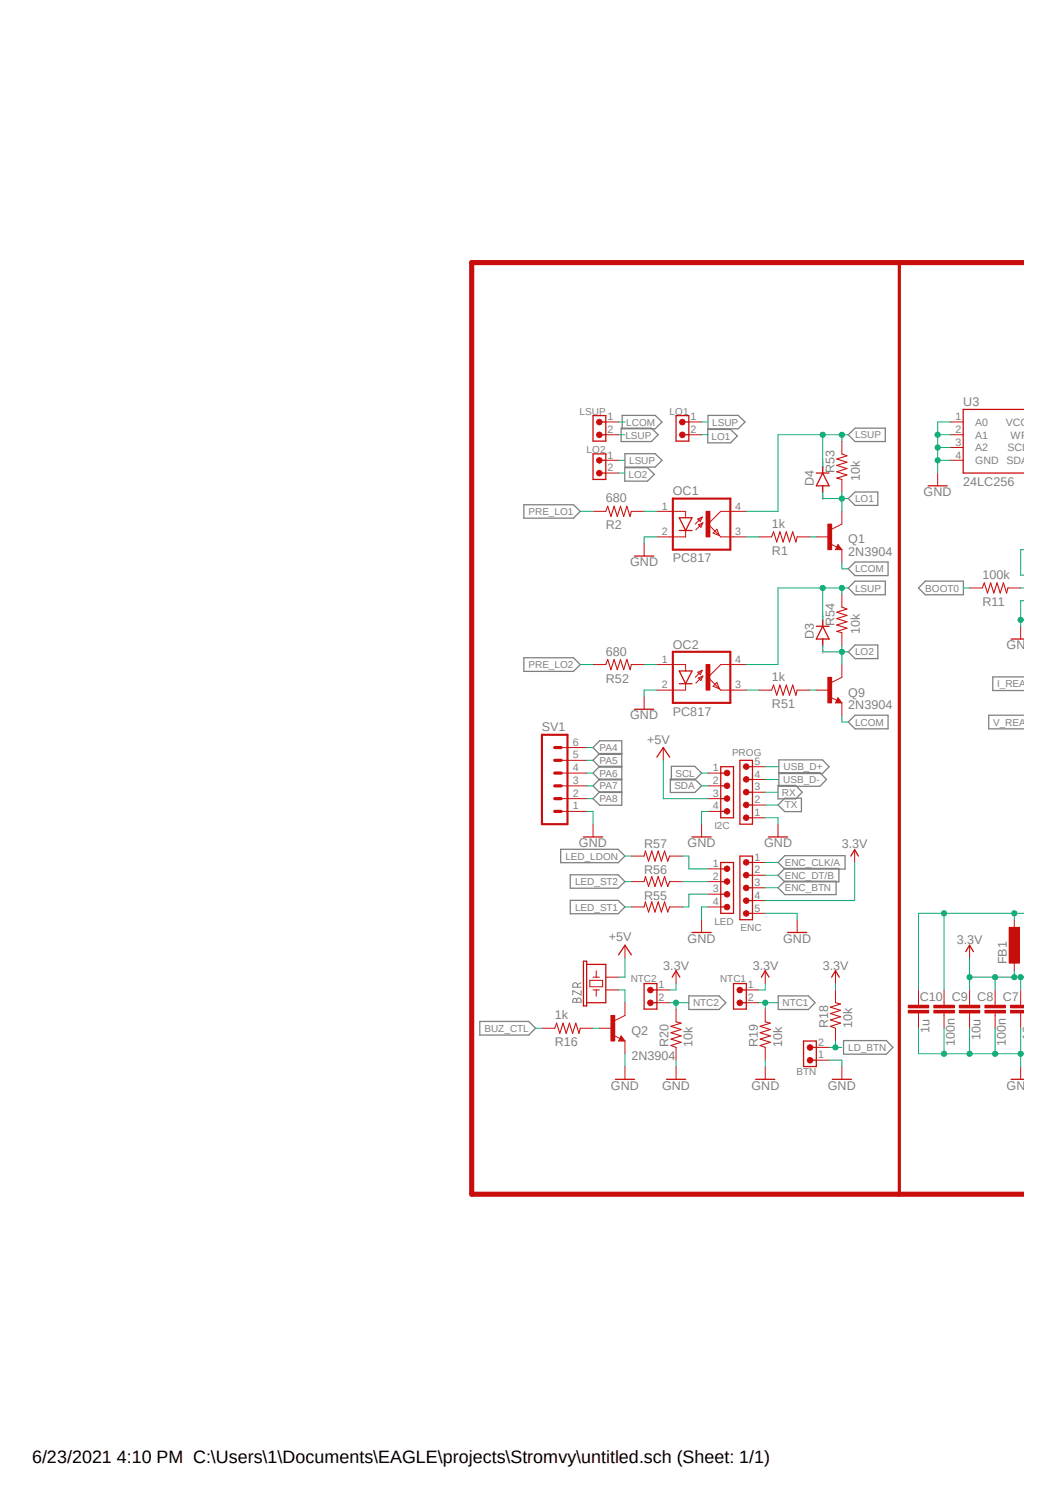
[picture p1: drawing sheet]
<svg xmlns="http://www.w3.org/2000/svg" width="210mm" height="297mm" viewBox="0 0 210 297" stroke-linecap="round" stroke-linejoin="round" font-family="sans-serif">
<path d="M93.3 51.7l110.2 49.2M203.5 188.9l-110.2 49.2" fill="none" stroke="#fff" stroke-width=".2"/>
<path d="M114.1 198.6a.38 .38 0 0 1 .6 .4 .44 .44 0 0 1 .3-.5 .44 .44 0 0 1 .5 .2l.1 .7h-1.7v-.4zM114.7 199v.4M114.9 196.4v-.4a.47 .47 0 0 0-.5-.5 .47 .47 0 0 0-.5 .5v.4h1.7M115.6 197.1v.9l-1.7-.9v.9M115.6 195.5l-.7 .4" fill="none" stroke="#808080" stroke-width=".2"/>
<g fill="none" stroke="#808080" stroke-width=".25">
<path d="M123.5 85.2h6l1.4 1.3-1.4 1.3h-6zM123.7 82.6h6.6l1.4 1.3-1.4 1.4h-6.6zM124.2 93h4.6l1.3 1.4-1.3 1.3h-4.6zM124.3 90.3h6l1.4 1.3-1.4 1.3h-6zM140.8 85.4h4.5l1.3 1.3-1.3 1.4h-4.5zM140.8 82.6h6l1.4 1.3-1.4 1.4h-6zM168.7 99.2l1.4-1.3h4.5v2.6h-4.5zM168.7 86.5l1.4-1.3h6v2.6h-6zM104.2 100.4h9.8l1.4 1.3-1.4 1.4h-9.8zM168.7 117l1.4-1.4h6v2.7h-6zM168.7 113.2l1.4-1.4h6.5v2.7h-6.5zM184 115.6h7.6v2.7h-7.6l-1.3-1.3z"/>
<path d="M104.2 130.9h9.8l1.4 1.3-1.4 1.4h-9.8zM168.7 129.7l1.4-1.4h4.5v2.7h-4.5zM203.5 134.7h-6.1v2.7h6.1M123.7 152.4h-4.4l-1.4 1.4 1.4 1.4h4.4M123.7 155h-4.4l-1.4 1.3 1.4 1.3h4.4M123.7 150.1h-4.4l-1.4-1.4 1.4-1.3h4.4v12.8h-4.4l-1.4-1.3 1.4-1.4h4.4M123.7 149.9h-4.4l-1.4 1.4 1.4 1.3h4.4M133.3 155h4.9l1.3 1.3-1.3 1.3h-4.9zM133.5 152.4h4.7l1.3 1.4-1.3 1.4h-4.7zM154.7 156.3h3.5l1.4 1.3-1.4 1.3h-3.5zM154.9 153.7h8.2l1.3 1.4-1.3 1.3h-8.2v-5.2h8.7l1.3 1.3-1.3 1.4h-8.7M156.1 158.8h3.3v2.7h-3.3l-1.4-1.4z"/>
<path d="M168.7 143.6l1.4-1.3h6.5v2.7h-6.5zM203.5 142.3h-6.9v2.7h6.9M111.5 169h11.4l1.4 1.3-1.4 1.3h-11.4zM113.4 174h9.5l1.4 1.4-1.4 1.3h-9.5zM113.4 179.1h9.5l1.4 1.3-1.4 1.4h-9.5zM154.7 174.1l1.4-1.3h10.7v2.6h-10.7zM154.7 176.6l1.4-1.3h10.2v2.7h-10.2zM156.1 170.2h12v2.7h-12l-1.4-1.3zM137 198.1h6l1.4 1.4-1.4 1.3h-6zM154.8 198.1h6l1.3 1.4-1.3 1.3h-6zM95.4 203.2h9.8l1.3 1.4-1.3 1.3h-9.8zM167.8 207h8.5l1.3 1.4-1.3 1.3h-8.5z"/>
</g>
<path d="M203.5 52.2h-109.7v185.4h109.7" fill="none" stroke="#c90d0c" stroke-width="1"/>
<path d="M178.9 52.2v185.4" fill="none" stroke="#c90d0c" stroke-width=".64"/>
<path d="M165.2 108.2l1.3 .6M166.7 108.3l.7 1h-1.2zM167.4 104.3l-2 1" fill="none" stroke="#c90d0c" stroke-width=".2"/>
<path d="M166.7 108.8l.1 .3h-.4l.3-.5 .5 .6h-.8" fill="none" stroke="#c90d0c" stroke-width=".25"/>
<path d="M164.6 104.3h.8v5h-.8z" fill-rule="evenodd" fill="#c90d0c"/>
<g fill="none" stroke="#c90d0c" stroke-width=".2">
<path d="M186.5 94.1v2.5M189 91.6h2.6M189 89h2.6M189 83.9h2.6M189 86.5h2.6M162.3 106.8h2.6M164.6 104.3h.8v5h-.8zM167.4 101.7v2.6M167.4 109.3v2.6M117.3 195h2.5v1.3h-2.5zM117.9 196.9h1.3M117.9 194.4h1.3"/>
<path d="M118.6 193.1v1.3M118.6 196.9v1.3M120.5 196.9h2.5M120.5 194.4h2.5M203 199.5v.5M203 201.5v.5"/>
</g>
<path d="M184.6 96.6h3.8M203.5 81.4h-11.9v12.7h11.9M116 191.2h.7v8.9h-.7zM116.7 191.9h3.8v7.6h-3.8" fill="none" stroke="#c90d0c" stroke-width=".25"/>
<path d="M201 201h2.5v.5h-2.5z" fill-rule="evenodd" fill="#c90d0c"/>
<path d="M203.5 201h-2.5v.5h2.5" fill="none" stroke="#c90d0c" stroke-width=".2"/>
<path d="M201 200h2.5v.5h-2.5z" fill-rule="evenodd" fill="#c90d0c"/>
<path d="M197.9 199.5v.5M203 196.9v2.6M203.5 200h-2.5v.5h2.5M197.9 201.5v.5M203 202v2.6" fill="none" stroke="#c90d0c" stroke-width=".2"/>
<path d="M195.9 201h4v.5h-4z" fill-rule="evenodd" fill="#c90d0c"/>
<path d="M195.9 201h4v.5h-4z" fill="none" stroke="#c90d0c" stroke-width=".2"/>
<path d="M195.9 200h4v.5h-4z" fill-rule="evenodd" fill="#c90d0c"/>
<path d="M192.8 199.5v.5M195.9 200h4v.5h-4zM197.9 196.9v2.6M192.8 201.5v.5M197.9 202v2.6" fill="none" stroke="#c90d0c" stroke-width=".2"/>
<path d="M190.8 201h4.1v.5h-4.1z" fill-rule="evenodd" fill="#c90d0c"/>
<path d="M190.8 201h4.1v.5h-4.1z" fill="none" stroke="#c90d0c" stroke-width=".2"/>
<path d="M190.8 200h4.1v.5h-4.1z" fill-rule="evenodd" fill="#c90d0c"/>
<path d="M187.7 199.5v.5M190.8 200h4.1v.5h-4.1zM192.8 196.9v2.6M187.7 201.5v.5M192.8 202v2.6" fill="none" stroke="#c90d0c" stroke-width=".2"/>
<path d="M185.7 201h4.1v.5h-4.1z" fill-rule="evenodd" fill="#c90d0c"/>
<path d="M185.7 201h4.1v.5h-4.1z" fill="none" stroke="#c90d0c" stroke-width=".2"/>
<path d="M185.7 200h4.1v.5h-4.1z" fill-rule="evenodd" fill="#c90d0c"/>
<path d="M182.7 199.5v.5M185.7 200h4.1v.5h-4.1zM187.7 196.9v2.6M182.7 201.5v.5M187.7 202v2.6" fill="none" stroke="#c90d0c" stroke-width=".2"/>
<path d="M180.6 201h4.1v.5h-4.1z" fill-rule="evenodd" fill="#c90d0c"/>
<path d="M180.6 201h4.1v.5h-4.1z" fill="none" stroke="#c90d0c" stroke-width=".2"/>
<path d="M180.6 200h4.1v.5h-4.1z" fill-rule="evenodd" fill="#c90d0c"/>
<g fill="none" stroke="#c90d0c" stroke-width=".2">
<path d="M133.2 101.7h3.2v1.3M136.4 105.5v1.3h-3.2M138.8 103.3l.9-.4-.4 .9zM138.9 104.4l.9-.4-.4 .9zM139.7 102.9l-1.4 1.4M139.8 104l-1.4 1.4M141.8 106l.8-.7 .5 1.3zM145.9 101.7h-2.6l-2.5 2.6 2.5 2.5h2.6M180.6 200h4.1v.5h-4.1zM182.7 196.9v2.6M192.8 188v2.6M182.7 202v2.6"/>
<path d="M203 212.2v2.5"/>
</g>
<path d="M135.1 103h2.5l-1.2 2.5zM135.1 105.5h2.5M192.1 189.3l.7-1.3 .8 1.3M201.1 214.7h2.4" fill="none" stroke="#c90d0c" stroke-width=".25"/>
<path d="M133.8 99.2h11.4v10.1h-11.4z" fill="none" stroke="#c90d0c" stroke-width=".42"/>
<path d="M140.4 101.7h.8v5.1h-.8z" fill-rule="evenodd" fill="#c90d0c"/>
<g fill="none" stroke="#c90d0c" stroke-width=".2">
<path d="M117.9 101.7h2.6M125.6 101.7h2.5M128.1 108.1v2.5M130.6 101.7h2.6M130.6 106.8h2.6M140.4 101.7h.8v5.1h-.8zM145.9 101.7h2.5M145.9 106.8h2.5M150.9 106.8h2.6M158.5 106.8h2.6M192.8 117h2.6M200.4 117h2.6"/>
<path d="M203 124.6v2.5M149.6 157.6h2.6M149.6 155.1h2.6M149.6 152.5h2.6M149.6 162.7h2.6M149.6 160.1h2.6"/>
</g>
<path d="M120.5 101.7l.4-1 .6 2 .6-2 .7 2 .6-2 .6 2 .7-2 .6 2 .3-1M153.5 106.8l.3-1 .7 2 .6-2 .6 2 .7-2 .6 2 .6-2 .7 2 .2-1M195.4 117l.3-1 .7 2 .6-2 .7 2 .6-2 .6 2 .7-2 .6 2 .2-1" fill="none" stroke="#c90d0c" stroke-width=".21"/>
<path d="M162.3 94.1h2.6M163.6 94.1l1.3 2.5h-2.6zM163.6 92.8v1.3M163.6 96.6v1.3M126.2 110.6h3.8M201.1 127.1h2.4M147.2 151.3h2.4v12.7h-2.4zM148.4 157.6h1.2M148.4 155.1h1.2M148.4 152.5h1.2M148.4 160.1h1.2M148.4 162.7h1.2" fill="none" stroke="#c90d0c" stroke-width=".25"/>
<circle cx="148.4" cy="160.1" r=".57" fill="#c90d0c"/>
<circle cx="148.4" cy="160.1" r=".57" fill="none" stroke="#c90d0c" stroke-width=".2"/>
<circle cx="148.4" cy="162.7" r=".57" fill="#c90d0c"/>
<circle cx="148.4" cy="162.7" r=".57" fill="none" stroke="#c90d0c" stroke-width=".2"/>
<circle cx="148.4" cy="157.6" r=".57" fill="#c90d0c"/>
<circle cx="148.4" cy="157.6" r=".57" fill="none" stroke="#c90d0c" stroke-width=".2"/>
<circle cx="148.4" cy="155" r=".57" fill="#c90d0c"/>
<circle cx="148.4" cy="155" r=".57" fill="none" stroke="#c90d0c" stroke-width=".2"/>
<circle cx="148.4" cy="152.5" r=".57" fill="#c90d0c"/>
<g fill="none" stroke="#c90d0c" stroke-width=".2">
<path d="M149.6 171.6h2.6M149.6 174.1h2.6M149.6 176.6h2.6M149.6 179.2h2.6M154.7 164v2.5M170 169v2.6M149.6 181.7h2.6M158.5 183v2.5"/>
<circle cx="148.4" cy="152.5" r=".57"/>
</g>
<path d="M147.2 170.3h2.4v12.7h-2.4zM148.4 174.1h1.2M148.4 171.6h1.2M148.4 176.6h1.2M148.4 179.2h1.2M152.8 166.5h3.8M169.2 170.3l.8-1.3 .7 1.3M148.4 181.7h1.2M156.6 185.5h3.8" fill="none" stroke="#c90d0c" stroke-width=".25"/>
<circle cx="148.4" cy="174.1" r=".57" fill="#c90d0c"/>
<circle cx="148.4" cy="174.1" r=".57" fill="none" stroke="#c90d0c" stroke-width=".2"/>
<circle cx="148.4" cy="171.6" r=".57" fill="#c90d0c"/>
<circle cx="148.4" cy="171.6" r=".57" fill="none" stroke="#c90d0c" stroke-width=".2"/>
<circle cx="148.4" cy="176.6" r=".57" fill="#c90d0c"/>
<circle cx="148.4" cy="176.6" r=".57" fill="none" stroke="#c90d0c" stroke-width=".2"/>
<circle cx="148.4" cy="179.2" r=".57" fill="#c90d0c"/>
<circle cx="148.4" cy="179.2" r=".57" fill="none" stroke="#c90d0c" stroke-width=".2"/>
<circle cx="148.4" cy="181.7" r=".57" fill="#c90d0c"/>
<g fill="none" stroke="#c90d0c" stroke-width=".2">
<path d="M140.8 153.8h2.5M140.8 156.3h2.5M140.8 158.9h2.5M139.5 164v2.5M140.8 161.4h2.5"/>
<circle cx="148.4" cy="181.7" r=".57"/>
</g>
<path d="M143.3 152.5h2.6v10.2h-2.6zM143.3 156.3h1.3M143.3 153.8h1.3M143.3 158.9h1.3M137.6 166.5h3.8M143.3 161.4h1.3" fill="none" stroke="#c90d0c" stroke-width=".25"/>
<circle cx="144.6" cy="156.3" r=".57" fill="#c90d0c"/>
<circle cx="144.6" cy="156.3" r=".57" fill="none" stroke="#c90d0c" stroke-width=".2"/>
<circle cx="144.6" cy="153.8" r=".57" fill="#c90d0c"/>
<circle cx="144.6" cy="153.8" r=".57" fill="none" stroke="#c90d0c" stroke-width=".2"/>
<circle cx="144.6" cy="158.9" r=".57" fill="#c90d0c"/>
<circle cx="144.6" cy="158.9" r=".57" fill="none" stroke="#c90d0c" stroke-width=".2"/>
<circle cx="144.6" cy="161.4" r=".57" fill="#c90d0c"/>
<g fill="none" stroke="#c90d0c" stroke-width=".2">
<path d="M139.5 183v2.5M122 206l1.3 .6M123.5 206.1l.8 1h-1.3zM124.3 202l-2 1"/>
<circle cx="144.6" cy="161.4" r=".57"/>
</g>
<path d="M137.6 185.5h3.8M123.5 206.6l.2 .2h-.4l.2-.5 .5 .7h-.7" fill="none" stroke="#c90d0c" stroke-width=".25"/>
<path d="M121.5 202h.8v5.1h-.8z" fill-rule="evenodd" fill="#c90d0c"/>
<path d="M124.3 188v2.6M124.3 199.5v2.5M107.8 204.6h2.5M115.4 204.6h2.5M119.2 204.6h2.6M121.5 202h.8v5.1h-.8zM124.3 207.1v2.5M124.3 212.2v2.5M162.3 210.9h2.6M162.3 208.4h2.6" fill="none" stroke="#c90d0c" stroke-width=".2"/>
<path d="M110.3 204.6l.4-1.1 .6 2.1 .7-2.1 .6 2.1 .6-2.1 .7 2.1 .6-2.1 .6 2.1 .3-1" fill="none" stroke="#c90d0c" stroke-width=".21"/>
<path d="M123 189.9l1.3-1.9 1.3 1.9M122.4 214.7h3.8M159.8 207.1h2.5v5.1h-2.5zM161.1 208.4h1.2M161.1 210.9h1.2" fill="none" stroke="#c90d0c" stroke-width=".25"/>
<circle cx="161.1" cy="208.4" r=".57" fill="#c90d0c"/>
<circle cx="161.1" cy="208.4" r=".57" fill="none" stroke="#c90d0c" stroke-width=".2"/>
<circle cx="161.1" cy="210.9" r=".57" fill="#c90d0c"/>
<g fill="none" stroke="#c90d0c" stroke-width=".2">
<path d="M148.4 196.9h2.5M148.4 199.5h2.5M166.2 193.1v2.6M166.2 196.9v2.6M166.2 204.6v2.5M167.4 212.2v2.5"/>
<circle cx="161.1" cy="210.9" r=".57"/>
</g>
<path d="M145.9 195.7h2.5v5h-2.5zM147.2 199.5h1.2M147.2 196.9h1.2M165.4 194.4l.8-1.3 .7 1.3M165.5 214.7h3.8" fill="none" stroke="#c90d0c" stroke-width=".25"/>
<path d="M166.2 199.5l1 .2-2.1 .7 2.1 .6-2.1 .6 2.1 .7-2.1 .6 2.1 .6-2.1 .7 1.1 .4" fill="none" stroke="#c90d0c" stroke-width=".21"/>
<circle cx="147.1" cy="199.5" r=".57" fill="#c90d0c"/>
<circle cx="147.1" cy="199.5" r=".57" fill="none" stroke="#c90d0c" stroke-width=".2"/>
<circle cx="147.1" cy="197" r=".57" fill="#c90d0c"/>
<g fill="none" stroke="#c90d0c" stroke-width=".2">
<path d="M130.6 196.9h2.6M130.6 199.5h2.6M152.2 193.1v2.6M152.2 200.7v2.6M152.2 208.4v2.5M152.2 212.2v2.5"/>
<circle cx="147.1" cy="197" r=".57"/>
</g>
<path d="M128.1 195.7h2.5v5h-2.5zM129.4 199.5h1.2M129.4 196.9h1.2M151.4 194.4l.8-1.3 .8 1.3M150.3 214.7h3.8" fill="none" stroke="#c90d0c" stroke-width=".25"/>
<path d="M152.2 203.3l1 .2-2 .7 2 .6-2 .6 2 .7-2 .6 2 .6-2 .7 1 .4" fill="none" stroke="#c90d0c" stroke-width=".21"/>
<circle cx="129.3" cy="199.5" r=".57" fill="#c90d0c"/>
<circle cx="129.3" cy="199.5" r=".57" fill="none" stroke="#c90d0c" stroke-width=".2"/>
<circle cx="129.3" cy="197" r=".57" fill="#c90d0c"/>
<g fill="none" stroke="#c90d0c" stroke-width=".2">
<path d="M134.5 193.1v2.6M134.5 200.7v2.6M134.5 208.4v2.5M134.5 212.2v2.5"/>
<circle cx="129.3" cy="197" r=".57"/>
</g>
<path d="M133.7 194.4l.8-1.3 .7 1.3M132.5 214.7h3.9" fill="none" stroke="#c90d0c" stroke-width=".25"/>
<path d="M134.5 203.3l1 .2-2.1 .7 2.1 .6-2.1 .6 2.1 .7-2.1 .6 2.1 .6-2.1 .7 1.1 .4" fill="none" stroke="#c90d0c" stroke-width=".21"/>
<path d="M200.7 184.5h2v7.1h-2z" fill-rule="evenodd" fill="#c90d0c"/>
<path d="M140.8 172.8h2.5M140.8 175.4h2.5M140.8 177.9h2.5M140.8 180.4h2.5M200.7 184.5h2v7.1h-2zM201.7 183v2.5M201.7 190.6v2.5" fill="none" stroke="#c90d0c" stroke-width=".2"/>
<path d="M143.3 171.6h2.6v10.1h-2.6zM143.3 175.4h1.3M143.3 172.8h1.3M143.3 177.9h1.3M143.3 180.4h1.3" fill="none" stroke="#c90d0c" stroke-width=".25"/>
<circle cx="144.6" cy="175.4" r=".57" fill="#c90d0c"/>
<circle cx="144.6" cy="175.4" r=".57" fill="none" stroke="#c90d0c" stroke-width=".2"/>
<circle cx="144.6" cy="172.8" r=".57" fill="#c90d0c"/>
<circle cx="144.6" cy="172.8" r=".57" fill="none" stroke="#c90d0c" stroke-width=".2"/>
<circle cx="144.6" cy="177.9" r=".57" fill="#c90d0c"/>
<circle cx="144.6" cy="177.9" r=".57" fill="none" stroke="#c90d0c" stroke-width=".2"/>
<circle cx="144.6" cy="180.4" r=".57" fill="#c90d0c"/>
<g fill="none" stroke="#c90d0c" stroke-width=".2">
<path d="M167.4 87.8v2.5M167.4 95.4v2.5M165.2 138.7l1.3 .6M166.7 138.8l.7 1h-1.2zM167.4 134.7l-2 1.1"/>
<circle cx="144.6" cy="180.4" r=".57"/>
</g>
<path d="M167.4 90.3l1 .4-2 .6 2 .6-2 .7 2 .6-2 .7 2 .6-2 .6 1 .3" fill="none" stroke="#c90d0c" stroke-width=".21"/>
<path d="M166.7 139.3l.1 .3h-.4l.3-.5 .5 .6h-.8" fill="none" stroke="#c90d0c" stroke-width=".25"/>
<path d="M164.6 134.7h.8v5.1h-.8z" fill-rule="evenodd" fill="#c90d0c"/>
<path d="M133.2 132.2h3.2v1.3M136.4 136v1.3h-3.2M138.8 133.7l.9-.4-.4 .9zM138.9 134.9l.9-.4-.4 .9zM139.7 133.3l-1.4 1.4M139.8 134.5l-1.4 1.4M142.6 135.8l.5 1.2-1.3-.5zM145.9 132.2h-2.6l-2.5 2.5 2.5 2.6h2.6M162.3 137.3h2.6M164.6 134.7h.8v5.1h-.8zM167.4 132.2v2.5M167.4 139.8v2.6" fill="none" stroke="#c90d0c" stroke-width=".2"/>
<path d="M135.1 133.5h2.5l-1.2 2.5zM135.1 136h2.5" fill="none" stroke="#c90d0c" stroke-width=".25"/>
<path d="M133.8 129.7h11.4v10.1h-11.4z" fill="none" stroke="#c90d0c" stroke-width=".42"/>
<path d="M140.4 132.2h.8v5.1h-.8z" fill-rule="evenodd" fill="#c90d0c"/>
<g fill="none" stroke="#c90d0c" stroke-width=".2">
<path d="M120.5 83.9h2.5M120.5 86.5h2.5M167.4 118.2v2.6M117.9 132.2h2.6M125.6 132.2h2.5M128.1 138.6v2.5M130.6 132.2h2.6M130.6 137.3h2.6M140.4 132.2h.8v5.1h-.8zM145.9 132.2h2.5M145.9 137.3h2.5M150.9 137.3h2.6"/>
<path d="M158.5 137.3h2.6M167.4 125.9v2.5"/>
</g>
<path d="M120.5 132.2l.4-1 .6 2 .6-2 .7 2 .6-2 .6 2 .7-2 .6 2 .3-1M153.5 137.3l.3-1 .7 2 .6-2 .6 2 .7-2 .6 2 .6-2 .7 2 .2-1M167.4 120.8l1 .4-2 .6 2 .6-2 .7 2 .6-2 .6 2 .7-2 .6 1 .3" fill="none" stroke="#c90d0c" stroke-width=".21"/>
<path d="M117.9 82.7h2.6v5.1h-2.6zM119.2 86.5h1.3M119.2 83.9h1.3M162.3 124.6h2.6M163.6 124.6l1.3 2.5h-2.6zM163.6 123.3v1.3M163.6 127.1v1.3M126.2 141.1h3.8" fill="none" stroke="#c90d0c" stroke-width=".25"/>
<circle cx="119.2" cy="86.5" r=".57" fill="#c90d0c"/>
<circle cx="119.2" cy="86.5" r=".57" fill="none" stroke="#c90d0c" stroke-width=".2"/>
<circle cx="119.2" cy="84" r=".57" fill="#c90d0c"/>
<g fill="none" stroke="#c90d0c" stroke-width=".2">
<path d="M137 83.9h2.5M137 86.5h2.5"/>
<circle cx="119.2" cy="84" r=".57"/>
</g>
<path d="M134.5 82.7h2.5v5.1h-2.5zM135.7 86.5h1.3M135.7 83.9h1.3" fill="none" stroke="#c90d0c" stroke-width=".25"/>
<circle cx="135.7" cy="86.5" r=".57" fill="#c90d0c"/>
<circle cx="135.7" cy="86.5" r=".57" fill="none" stroke="#c90d0c" stroke-width=".2"/>
<circle cx="135.7" cy="84" r=".57" fill="#c90d0c"/>
<g fill="none" stroke="#c90d0c" stroke-width=".2">
<path d="M120.5 91.6h2.5M120.5 94.1h2.5"/>
<circle cx="135.7" cy="84" r=".57"/>
</g>
<path d="M117.9 90.3h2.6v5.1h-2.6zM119.2 94.1h1.3M119.2 91.6h1.3" fill="none" stroke="#c90d0c" stroke-width=".25"/>
<circle cx="119.2" cy="94.1" r=".57" fill="#c90d0c"/>
<circle cx="119.2" cy="94.1" r=".57" fill="none" stroke="#c90d0c" stroke-width=".2"/>
<circle cx="119.2" cy="91.6" r=".57" fill="#c90d0c"/>
<g fill="none" stroke="#c90d0c" stroke-width=".2">
<path d="M111.6 158.9h5.1M111.6 156.3h5.1M111.6 153.8h5.1M111.6 151.3h5.1M111.6 148.7h5.1M131.9 148.7v2.6M111.6 161.4h5.1M117.9 164v2.5M125.6 175.4h2.5M125.6 170.3h2.5M133.2 175.4h2.5M133.2 170.3h2.5"/>
<path d="M125.6 180.4h2.5M133.2 180.4h2.5"/>
<circle cx="119.2" cy="91.6" r=".57"/>
</g>
<path d="M128.1 175.4l.3-1 .6 2 .6-2 .7 2 .6-2 .6 2 .7-2 .6 2 .4-1M128.1 170.3l.3-1 .6 2 .6-2 .7 2 .6-2 .6 2 .7-2 .6 2 .4-1M128.1 180.4l.3-1 .6 2 .6-2 .7 2 .6-2 .6 2 .7-2 .6 2 .4-1" fill="none" stroke="#c90d0c" stroke-width=".21"/>
<path d="M107.8 146.2h5.1v17.8h-5.1z" fill="none" stroke="#c90d0c" stroke-width=".42"/>
<path d="M110.3 156.3h1.3M110.3 158.9h1.3M110.3 151.3h1.3M110.3 153.8h1.3M110.3 148.7h1.3M110.3 161.4h1.3" fill="none" stroke="#c90d0c" stroke-width=".64"/>
<path d="M130.6 150.6l1.3-1.9 1.3 1.9M116 166.5h3.8" fill="none" stroke="#c90d0c" stroke-width=".25"/>
<path d="M186.5 91.6h2.5M189 89h-2.5v5.1" fill="none" stroke="#0dab76" stroke-width=".2"/>
<circle cx="186.5" cy="91.6" r=".51" fill="#0dab76"/>
<g fill="none" stroke="#0dab76" stroke-width=".2">
<path d="M189 86.5h-2.5v2.5"/>
<circle cx="186.5" cy="91.6" r=".51"/>
</g>
<circle cx="186.5" cy="89" r=".51" fill="#0dab76"/>
<g fill="none" stroke="#0dab76" stroke-width=".2">
<path d="M189 83.9h-2.5v2.6"/>
<circle cx="186.5" cy="89" r=".51"/>
</g>
<circle cx="186.5" cy="86.5" r=".51" fill="#0dab76"/>
<g fill="none" stroke="#0dab76" stroke-width=".2">
<path d="M130.6 106.8h-2.5v1.3M203.5 119.5h-.5v5.1M203 123.3h.5"/>
<circle cx="186.5" cy="86.5" r=".51"/>
</g>
<circle cx="203" cy="123.3" r=".51" fill="#0dab76"/>
<g fill="none" stroke="#0dab76" stroke-width=".2">
<path d="M130.6 137.3h-2.5v1.3M116.7 161.4h1.2v2.6M140.8 161.4h-1.3v2.6M152.2 162.7h2.5v1.3M140.8 180.4h-1.3v2.6M152.2 181.7h6.3v1.3M124.3 209.6v2.6M134.5 210.9v1.3M152.2 210.9v1.3M164.9 210.9h2.5v1.3M197.9 204.6v5h5.6M203 204.6v5"/>
<circle cx="203" cy="123.3" r=".51"/>
</g>
<circle cx="203" cy="209.6" r=".51" fill="#0dab76"/>
<g fill="none" stroke="#0dab76" stroke-width=".2">
<path d="M192.8 204.6v5h5.1"/>
<circle cx="203" cy="209.6" r=".51"/>
</g>
<circle cx="197.9" cy="209.6" r=".51" fill="#0dab76"/>
<g fill="none" stroke="#0dab76" stroke-width=".2">
<path d="M187.7 204.6v5h5.1"/>
<circle cx="197.9" cy="209.6" r=".51"/>
</g>
<circle cx="192.8" cy="209.6" r=".51" fill="#0dab76"/>
<g fill="none" stroke="#0dab76" stroke-width=".2">
<path d="M182.7 204.6v5h5"/>
<circle cx="192.8" cy="209.6" r=".51"/>
</g>
<circle cx="187.7" cy="209.6" r=".51" fill="#0dab76"/>
<g fill="none" stroke="#0dab76" stroke-width=".2">
<path d="M203 209.6v2.6"/>
<circle cx="187.7" cy="209.6" r=".51"/>
</g>
<circle cx="201.7" cy="194.4" r=".51" fill="#0dab76"/>
<g fill="none" stroke="#0dab76" stroke-width=".2">
<path d="M192.8 194.4h10.7M192.8 190.6v6.3M201.7 193.1v1.3"/>
<circle cx="201.7" cy="194.4" r=".51"/>
</g>
<circle cx="192.8" cy="194.4" r=".51" fill="#0dab76"/>
<g fill="none" stroke="#0dab76" stroke-width=".2">
<path d="M197.9 194.4v2.5"/>
<circle cx="192.8" cy="194.4" r=".51"/>
</g>
<circle cx="197.9" cy="194.4" r=".51" fill="#0dab76"/>
<g fill="none" stroke="#0dab76" stroke-width=".2">
<path d="M203 194.4v2.5"/>
<circle cx="197.9" cy="194.4" r=".51"/>
</g>
<circle cx="203" cy="194.4" r=".51" fill="#0dab76"/>
<g fill="none" stroke="#0dab76" stroke-width=".2">
<path d="M163.6 97.9v1.3h5.1M167.4 99.2v2.5M148.4 106.8h2.5M161.1 106.8h1.2M203.5 109.3h-.5v5.1h.5M131.9 151.3v7.6h8.9M139.5 153.8h1.3M139.5 156.3h1.3M170 171.6v7.6h-17.8M124.3 190.6v3.8h-1.3M134.5 195.7v1.2h-1.3M152.2 195.7v1.2h-1.3"/>
<path d="M166.2 195.7v1.2"/>
<circle cx="203" cy="194.4" r=".51"/>
</g>
<circle cx="167.4" cy="99.2" r=".51" fill="#0dab76"/>
<g fill="none" stroke="#0dab76" stroke-width=".2">
<path d="M139.5 86.5h1.3M163.6 86.5v6.3M167.4 97.9v1.3M167.4 86.5h-12.7v15.2h-6.3"/>
<circle cx="167.4" cy="99.2" r=".51"/>
</g>
<circle cx="163.6" cy="86.5" r=".51" fill="#0dab76"/>
<g fill="none" stroke="#0dab76" stroke-width=".2">
<path d="M168.7 86.5h-1.3v1.3"/>
<circle cx="163.6" cy="86.5" r=".51"/>
</g>
<circle cx="167.4" cy="86.5" r=".51" fill="#0dab76"/>
<g fill="none" stroke="#0dab76" stroke-width=".2">
<path d="M163.6 117v6.3M167.4 117h-12.7v15.2h-6.3"/>
<circle cx="167.4" cy="86.5" r=".51"/>
</g>
<circle cx="163.6" cy="117" r=".51" fill="#0dab76"/>
<g fill="none" stroke="#0dab76" stroke-width=".2">
<path d="M168.7 117h-1.3v1.2"/>
<circle cx="163.6" cy="117" r=".51"/>
</g>
<circle cx="167.4" cy="117" r=".51" fill="#0dab76"/>
<g fill="none" stroke="#0dab76" stroke-width=".2">
<path d="M123 91.6h1.3M123 86.5h1.3M139.5 83.9h1.3M128.1 101.7h2.5M187.7 181.7v15.2M203.5 181.7h-20.8v15.2"/>
<circle cx="167.4" cy="117" r=".51"/>
</g>
<circle cx="187.7" cy="181.7" r=".51" fill="#0dab76"/>
<g fill="none" stroke="#0dab76" stroke-width=".2">
<path d="M201.7 181.7v1.3"/>
<circle cx="187.7" cy="181.7" r=".51"/>
</g>
<circle cx="201.7" cy="181.7" r=".51" fill="#0dab76"/>
<g fill="none" stroke="#0dab76" stroke-width=".2">
<path d="M191.6 117h1.2M203 117h.5M152.2 155.1h2.5M152.2 152.5h2.5M152.2 157.6h2.5M124.3 175.4h1.3M152.2 160.1h2.5M152.2 171.6h2.5M152.2 174.1h2.5M152.2 176.6h2.5M124.3 180.4h1.3M150.9 199.5h3.8"/>
<path d="M152.2 199.5v1.2"/>
<circle cx="201.7" cy="181.7" r=".51"/>
</g>
<circle cx="152.2" cy="199.5" r=".51" fill="#0dab76"/>
<g fill="none" stroke="#0dab76" stroke-width=".2">
<path d="M133.2 199.5h3.8M134.5 199.5v1.2"/>
<circle cx="152.2" cy="199.5" r=".51"/>
</g>
<circle cx="134.4" cy="199.5" r=".51" fill="#0dab76"/>
<g fill="none" stroke="#0dab76" stroke-width=".2">
<path d="M123 83.9h1.3M115.4 101.7h2.5M167.4 111.9v1.3h1.3M128.1 132.2h2.5M148.4 137.3h2.5M161.1 137.3h1.2M163.6 128.4v1.3h5.1M167.4 129.7v2.5M167.4 142.4v1.2h1.3M124.3 170.3h1.3M123 196.9h1.3v2.6M106.5 204.6h1.3"/>
<path d="M117.9 204.6h1.3"/>
<circle cx="134.4" cy="199.5" r=".51"/>
</g>
<circle cx="167.4" cy="129.7" r=".51" fill="#0dab76"/>
<g fill="none" stroke="#0dab76" stroke-width=".2">
<path d="M123 94.1h1.3M115.4 132.2h2.5M167.4 128.4v1.3M164.9 208.4h2.5M166.2 207.1v1.3"/>
<circle cx="167.4" cy="129.7" r=".51"/>
</g>
<circle cx="166.2" cy="208.4" r=".51" fill="#0dab76"/>
<g fill="none" stroke="#0dab76" stroke-width=".2">
<path d="M116.7 148.7h1.2M116.7 151.3h1.2M116.7 153.8h1.2M116.7 156.3h1.2M116.7 158.9h1.2M135.7 175.4h5.1M135.7 170.3h1.3v2.5h3.8M140.8 177.9h-3.8v2.5h-1.3"/>
<circle cx="166.2" cy="208.4" r=".51"/>
</g>
<text font-size="3.6" x="6.4" y="291">6/23/2021 4:10 PM C:\Users\1\Documents\EAGLE\projects\Stromvy\untitled.sch (Sheet: 1/1)</text>
<g font-size="2.5" fill="#808080">
<text x="191.6" y="80.7">U3</text>
<text x="165.9" y="94.1" transform="rotate(-90 165.9 94.1)">R53</text>
<text x="171" y="95.6" transform="rotate(-90 171 95.6)">10k</text>
<text x="120.5" y="100">680</text>
<text x="133.8" y="98.6">OC1</text>
<text x="161.9" y="96.6" transform="rotate(-90 161.9 96.6)">D4</text>
<text x="183.7" y="98.7">GND</text>
<text x="191.6" y="96.6">24LC256</text>
<text x="120.5" y="105.3">R2</text>
<text x="153.5" y="105">1k</text>
<text x="125.3" y="112.7">GND</text>
<text x="133.8" y="111.9">PC817</text>
<text x="153.5" y="110.4">R1</text>
<text x="168.7" y="110.6">2N3904</text>
<text x="168.7" y="108.1">Q1</text>
<text x="195.4" y="115.2">100k</text>
<text x="165.9" y="124.6" transform="rotate(-90 165.9 124.6)">R54</text>
<text x="195.4" y="120.6">R11</text>
<text x="120.5" y="130.4">680</text>
<text x="133.8" y="129">OC2</text>
<text x="161.9" y="127.1" transform="rotate(-90 161.9 127.1)">D3</text>
<text x="171" y="126.1" transform="rotate(-90 171 126.1)">10k</text>
<text x="200.2" y="129.2">GND</text>
<text x="120.5" y="135.8">R52</text>
<text x="153.5" y="135.5">1k</text>
<text x="125.3" y="143.1">GND</text>
<text x="133.8" y="142.4">PC817</text>
<text x="153.5" y="140.9">R51</text>
<text x="168.7" y="141.1">2N3904</text>
<text x="168.7" y="138.6">Q9</text>
<text x="107.8" y="145.4">SV1</text>
<text x="128.7" y="148">+5V</text>
<text x="115.1" y="168.5">GND</text>
<text x="128.1" y="173.9">R56</text>
<text x="128.1" y="168.8">R57</text>
<text x="136.7" y="168.5">GND</text>
<text x="152" y="168.5">GND</text>
<text x="167.4" y="168.8">3.3V</text>
<text x="128.1" y="178.9">R55</text>
<text x="121.1" y="187.3">+5V</text>
<text x="136.7" y="187.5">GND</text>
<text x="155.7" y="187.5">GND</text>
<text x="190.3" y="187.8">3.3V</text>
<text x="200.2" y="191.9" transform="rotate(-90 200.2 191.9)">FB1</text>
<text x="131.9" y="192.9">3.3V</text>
<text x="149.7" y="192.9">3.3V</text>
<text x="163.6" y="192.9">3.3V</text>
<text x="110.3" y="202.8">1k</text>
<text x="182.9" y="199.1">C10</text>
<text x="189.3" y="199.1">C9</text>
<text x="194.4" y="199.1">C8</text>
<text x="199.4" y="199.1">C7</text>
<text x="110.3" y="208.2">R16</text>
<text x="125.6" y="205.8">Q2</text>
<text x="132.9" y="208.4" transform="rotate(-90 132.9 208.4)">R20</text>
<text x="137.8" y="208.4" transform="rotate(-90 137.8 208.4)">10k</text>
<text x="150.7" y="208.4" transform="rotate(-90 150.7 208.4)">R19</text>
<text x="155.5" y="208.4" transform="rotate(-90 155.5 208.4)">10k</text>
<text x="164.7" y="204.6" transform="rotate(-90 164.7 204.6)">R18</text>
<text x="169.5" y="204.6" transform="rotate(-90 169.5 204.6)">10k</text>
<text x="184.8" y="205.6" transform="rotate(-90 184.8 205.6)">1u</text>
<text x="189.9" y="208.1" transform="rotate(-90 189.9 208.1)">100n</text>
<text x="195" y="206.8" transform="rotate(-90 195 206.8)">10u</text>
<text x="200.1" y="208.1" transform="rotate(-90 200.1 208.1)">100n</text>
<text x="205.2" y="206.8" transform="rotate(-90 205.2 206.8)">10u</text>
<text x="125.6" y="210.9">2N3904</text>
<text x="121.5" y="216.8">GND</text>
<text x="131.7" y="216.8">GND</text>
<text x="149.4" y="216.8">GND</text>
<text x="164.6" y="216.8">GND</text>
<text x="200.2" y="216.8">GND</text>
</g>
<g font-size="2.1" fill="#808080">
<text x="120.8" y="83.6">1</text>
<text x="137.3" y="83.6">1</text>
<text x="190" y="83.6">1</text>
<text x="120.8" y="86.1">2</text>
<text x="137.3" y="86.1">2</text>
<text x="190" y="88.7">3</text>
<text x="190" y="86.1">2</text>
<text x="193.9" y="89.8">A2</text>
<text x="193.9" y="84.8">A0</text>
<text x="193.9" y="87.2">A1</text>
<text x="200" y="84.8">VCC</text>
<text x="200.4" y="89.8">SCL</text>
<text x="201" y="87.2">WP</text>
<text x="120.8" y="91.2">1</text>
<text x="120.8" y="93.8">2</text>
<text x="190" y="91.2">4</text>
<text x="193.9" y="92.3">GND</text>
<text x="200.2" y="92.3">SDA</text>
<text x="131.6" y="101.4">1</text>
<text x="146.2" y="101.4">4</text>
<text x="131.6" y="106.5">2</text>
<text x="146.2" y="106.5">3</text>
<text x="131.6" y="131.9">1</text>
<text x="146.2" y="131.9">4</text>
<text x="131.6" y="136.9">2</text>
<text x="146.2" y="136.9">3</text>
<text x="113.9" y="148.3">6</text>
<text x="113.9" y="156">3</text>
<text x="113.9" y="153.4">4</text>
<text x="113.9" y="150.9">5</text>
<text x="141.8" y="153.4">1</text>
<text x="141.8" y="156">2</text>
<text x="150" y="154.7">4</text>
<text x="150" y="152.1">5</text>
<text x="113.9" y="161">1</text>
<text x="113.9" y="158.5">2</text>
<text x="141.8" y="158.5">3</text>
<text x="141.8" y="161">4</text>
<text x="150" y="159.8">2</text>
<text x="150" y="157.2">3</text>
<text x="150" y="162.3">1</text>
<text x="141.8" y="172.5">1</text>
<text x="150" y="171.2">1</text>
<text x="150" y="173.7">2</text>
<text x="141.8" y="175">2</text>
<text x="141.8" y="177.5">3</text>
<text x="150" y="176.3">3</text>
<text x="150" y="178.8">4</text>
<text x="141.8" y="180.1">4</text>
<text x="150" y="181.4">5</text>
<text x="131" y="196.6">1</text>
<text x="148.8" y="196.6">1</text>
<text x="131" y="199.1">2</text>
<text x="148.8" y="199.1">2</text>
<text x="162.7" y="208">2</text>
<text x="162.7" y="210.6">1</text>
</g>
<g font-size="2" fill="#808080">
<text x="115.3" y="82.5">LSUP</text>
<text x="133.2" y="82.5">LO1</text>
<text x="124.4" y="87.2">LSUP</text>
<text x="124.5" y="84.7">LCOM</text>
<text x="141.5" y="87.5">LO1</text>
<text x="141.6" y="84.7">LSUP</text>
<text x="170.1" y="87.2">LSUP</text>
<text x="116.7" y="90.1">LO2</text>
<text x="125" y="95.1">LO2</text>
<text x="125.1" y="92.3">LSUP</text>
<text x="170.1" y="99.9">LO1</text>
<text x="105.1" y="102.5">PRE_LO1</text>
<text x="170.1" y="113.9">LCOM</text>
<text x="170.1" y="117.7">LSUP</text>
<text x="184" y="117.7">BOOT0</text>
<text x="170.1" y="130.4">LO2</text>
<text x="105.1" y="132.9">PRE_LO2</text>
<text x="198.3" y="136.7">I_READ</text>
<text x="119.3" y="149.4">PA4</text>
<text x="170.1" y="144.4">LCOM</text>
<text x="197.5" y="144.4">V_READ</text>
<text x="119.3" y="152">PA5</text>
<text x="119.3" y="154.5">PA6</text>
<text x="134.3" y="154.5">SCL</text>
<text x="145.6" y="150.5">PROG</text>
<text x="155.8" y="155.8">USB_D-</text>
<text x="155.8" y="153.2">USB_D+</text>
<text x="119.3" y="157.1">PA7</text>
<text x="119.3" y="159.6">PA8</text>
<text x="134.1" y="157.1">SDA</text>
<text x="155.5" y="158.3">RX</text>
<text x="156.1" y="160.8">TX</text>
<text x="142.1" y="165">I2C</text>
<text x="112.4" y="171">LED_LDON</text>
<text x="156.1" y="172.3">ENC_CLK/A</text>
<text x="114.4" y="176.1">LED_ST2</text>
<text x="156.1" y="174.8">ENC_DT/B</text>
<text x="156.1" y="177.3">ENC_BTN</text>
<text x="114.4" y="181.2">LED_ST1</text>
<text x="142.1" y="184">LED</text>
<text x="147.3" y="185.2">ENC</text>
<text x="125.4" y="195.5">NTC2</text>
<text x="143.2" y="195.5">NTC1</text>
<text x="137.8" y="200.2">NTC2</text>
<text x="155.6" y="200.2">NTC1</text>
<text x="96.4" y="205.3">BUZ_CTL</text>
<text x="168.7" y="209.1">LD_BTN</text>
<text x="158.4" y="213.8">BTN</text>
</g>
<g font-size=".6" fill="#808080">
<text x="163.8" y="94.5" transform="rotate(-90 163.8 94.5)">SpiceOrder 2</text>
<text x="163.8" y="99.5" transform="rotate(-90 163.8 99.5)">SpiceOrder 1</text>
<text x="163.8" y="124.9" transform="rotate(-90 163.8 124.9)">SpiceOrder 2</text>
<text x="163.8" y="130" transform="rotate(-90 163.8 130)">SpiceOrder 1</text>
</g>
</svg>
